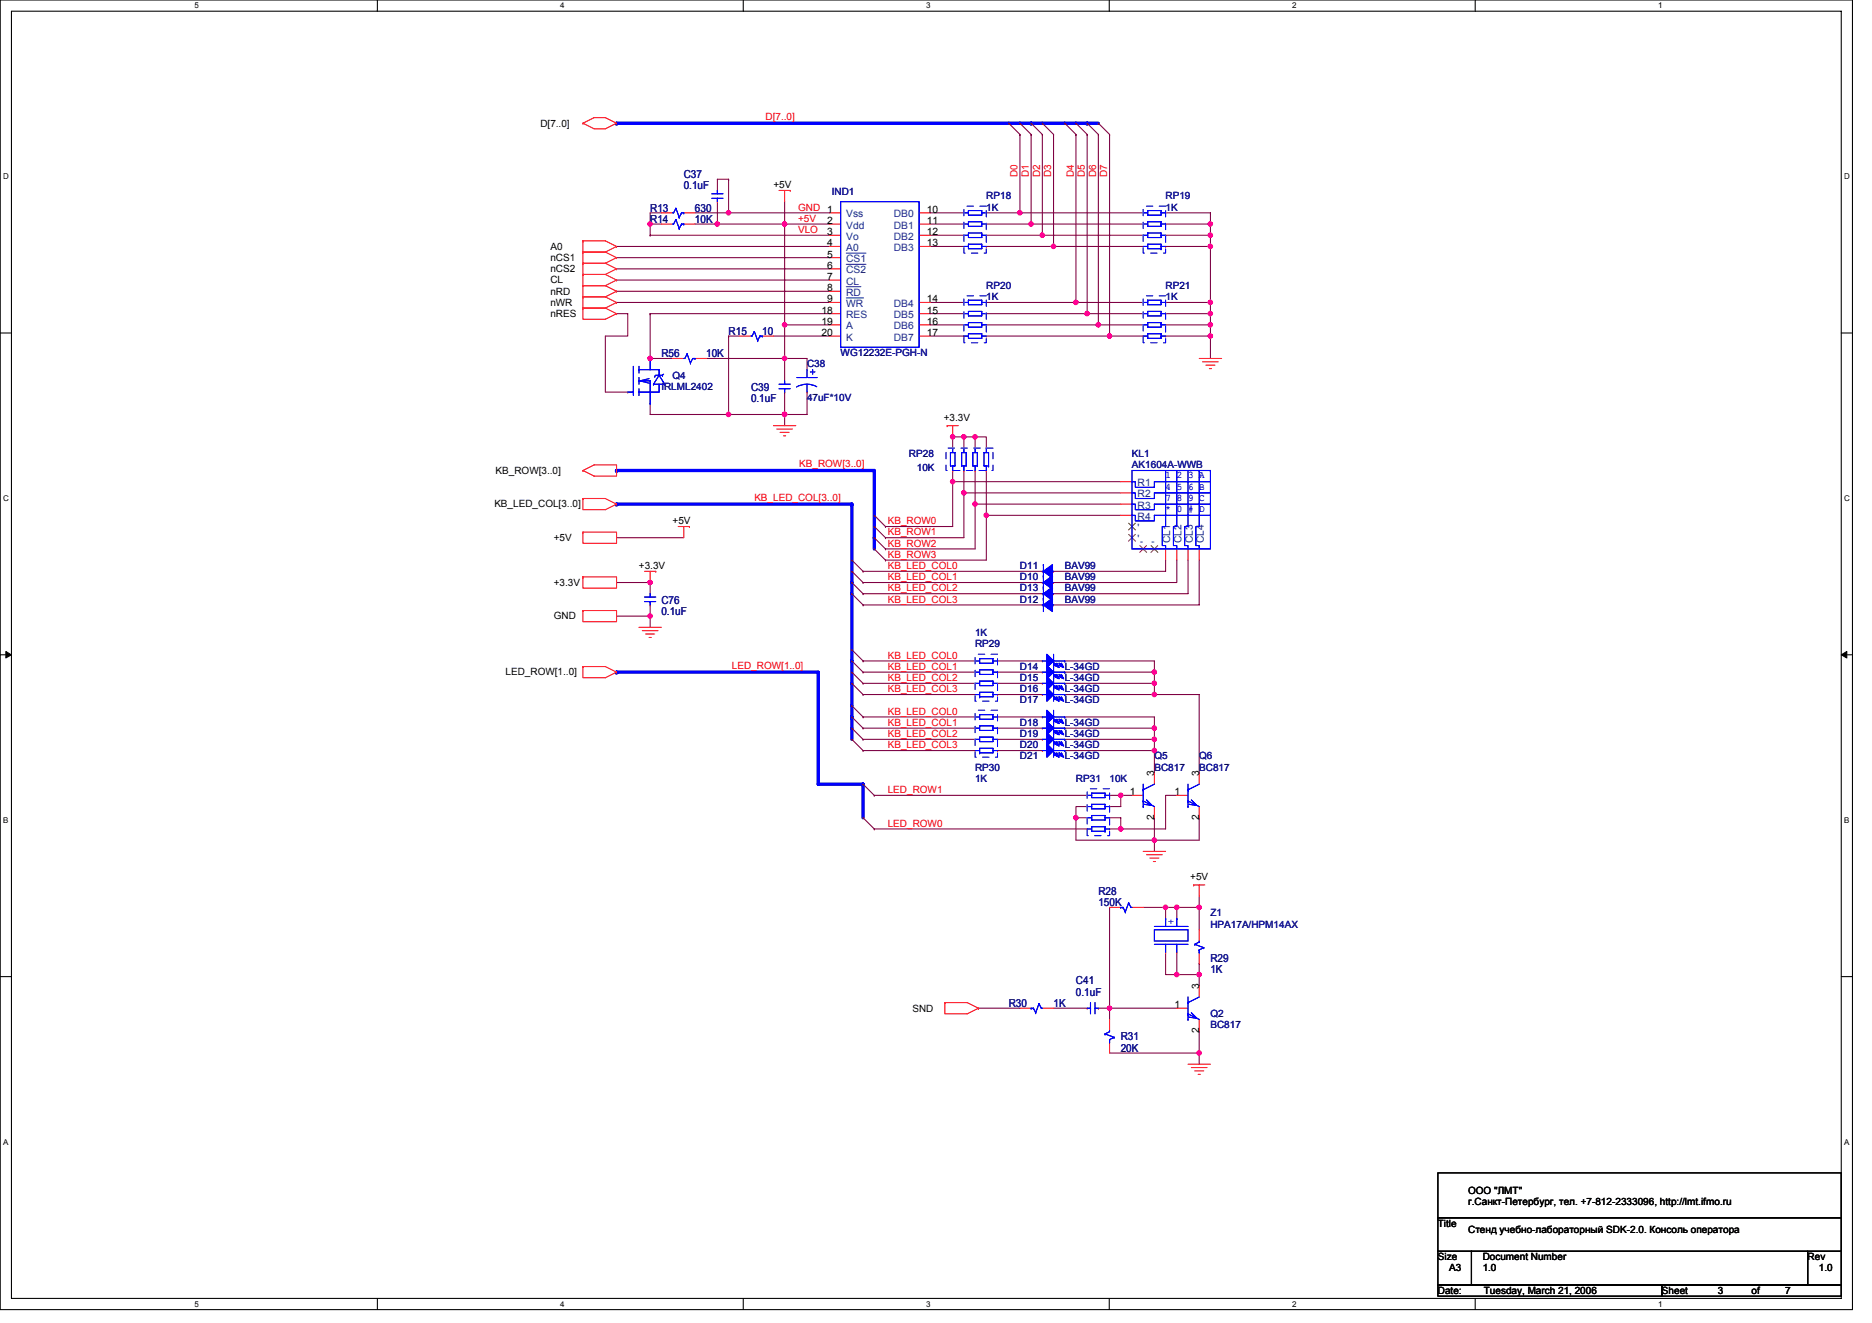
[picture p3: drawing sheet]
<svg xmlns="http://www.w3.org/2000/svg" width="297mm" height="210mm" viewBox="0 0 297 210" stroke-linecap="round" stroke-linejoin="round" font-family="sans-serif">
<path d="M0 0h293.9v207.9h-293.9zM1.8 1.8h290.4v204.3h-290.4z" fill="none" stroke="#000" stroke-width=".17"/>
<g fill="#fff">
<path d="M30.8 .2h.7v1.4h-.7z"/>
<path d="M30.8 206.3h.7v1.4h-.7z"/>
</g>
<path d="M59.9 0v1.8M59.9 206.1v1.8" fill="none" stroke="#000" stroke-width=".17"/>
<g fill="#fff">
<path d="M88.9 .2h.7v1.4h-.7z"/>
<path d="M88.9 206.3h.7v1.4h-.7z"/>
</g>
<path d="M117.9 0v1.8M117.9 206.1v1.8" fill="none" stroke="#000" stroke-width=".17"/>
<g fill="#fff">
<path d="M147 .2h.7v1.4h-.7z"/>
<path d="M147 206.3h.7v1.4h-.7z"/>
</g>
<path d="M176 0v1.8M176 206.1v1.8" fill="none" stroke="#000" stroke-width=".17"/>
<g fill="#fff">
<path d="M205 .2h.7v1.4h-.7z"/>
<path d="M205 206.3h.7v1.4h-.7z"/>
</g>
<path d="M234.1 0v1.8M234.1 206.1v1.8" fill="none" stroke="#000" stroke-width=".17"/>
<g fill="#fff">
<path d="M263.1 .2h.7v1.4h-.7z"/>
<path d="M263.1 206.3h.7v1.4h-.7z"/>
<path d="M.5 27.3h.9v1.4h-.9z"/>
<path d="M292.6 27.3h.9v1.4h-.9z"/>
<path d="M.5 78.4h.9v1.4h-.9z"/>
<path d="M292.6 78.4h.9v1.4h-.9z"/>
</g>
<path d="M0 52.9h1.8M292.2 52.9h1.7" fill="none" stroke="#000" stroke-width=".17"/>
<g fill="#fff">
<path d="M.5 129.5h.8v1.4h-.8z"/>
<path d="M292.6 129.5h.9v1.4h-.9z"/>
</g>
<path d="M0 103.9h1.8M292.2 103.9h1.7" fill="none" stroke="#000" stroke-width=".17"/>
<path d="M.9 103.4l.9 .5-.9 .5zM292.2 103.9l.8-.5v1z" fill="#000" stroke="#000" stroke-width=".16"/>
<g fill="#fff">
<path d="M.5 180.5h.8v1.4h-.8z"/>
<path d="M292.6 180.5h.9v1.4h-.9z"/>
</g>
<path d="M0 155h1.8M292.2 155h1.7M228.2 186.2h64v7.1h-64zM228.2 193.3h64v5.3h-64zM228.2 198.6h5.3v5.3h-5.3zM233.5 198.6h53.3v5.3h-53.3zM286.8 198.6h5.4v5.3h-5.4zM228.2 203.9h35.5v1.8h-35.5zM263.7 203.9h28.5v1.8h-28.5z" fill="none" stroke="#000" stroke-width=".17"/>
<g fill="none" stroke="#800040" stroke-width=".17">
<path d="M160.1 19.6h.1M160.1 19.6l1.7 1.7M161.8 19.6h.1M161.8 19.6l1.8 1.7M163.6 19.6h.1M163.6 19.6l1.8 1.7M165.4 19.6h.1M165.4 19.6l1.8 1.7M168.9 19.6h.1M168.9 19.6l1.8 1.7M170.7 19.6h.1M170.7 19.6l1.8 1.7"/>
<path d="M172.5 19.6h.1M172.5 19.6l1.8 1.7M174.3 19.6h.1M174.3 19.6l1.8 1.7M97.8 39.1h33.8M103.2 35.6v1.7M103.2 37.3h.1M103.2 35.6h.1M103.2 35.6h1.7M103.2 37.3h28.4M104.9 33.8h-1.7v1.8M110.3 35.6h3.5"/>
<path d="M110.3 33.8h5.3M113.8 32v3.6M113.8 35.6h.1M113.8 35.6h17.8M115.6 33.8h.1M115.6 28.4h.1M115.6 28.4h-1.8v1.8M115.6 33.8h16M115.6 28.4v5.4M124.5 35.6h.1M124.5 32v3.6M124.5 35.6v21.3"/>
<path d="M147.6 33.8h5.3M147.6 35.6h5.3M147.6 37.3h5.3M147.6 39.1h5.3M156.5 33.8h5.3M156.5 35.6h7.1M156.5 37.3h8.9M156.5 39.1h10.7M161.8 21.3h.1M161.8 33.8h19.6M161.8 21.3v12.5M163.6 21.3h.1"/>
<path d="M163.6 35.6h17.8M163.6 21.3v14.3M165.4 21.3h.1M165.4 37.3h16M165.4 21.3v16M167.2 21.3h.1M167.2 39.1h14.2M167.2 21.3v17.8M170.7 21.3h.1M170.7 21.3v26.7M172.5 21.3h.1M172.5 21.3v28.5"/>
<path d="M174.3 21.3h.1M174.3 21.3v30.3M176.1 21.3h.1M176.1 21.3v32M185 33.8h7.1M185 35.6h.1M185 37.3h7.1M185 39.1h7.1M185 35.6h7.1M192.1 35.6v1.7M192.1 37.3h.1M192.1 39.1h.1"/>
<path d="M192.1 33.8h.1M192.1 33.8v1.8M192.1 37.3v19.6M97.8 40.9h33.8M97.8 42.7h33.8M97.8 44.4h33.8M97.8 46.2h33.8M97.8 48h33.8M97.8 49.8h1.8v3.5h-3.5v8.9h3.5M103.2 49.8h28.4M103.2 49.8h.1M103.2 49.8v7.1h3.5"/>
<path d="M112.1 56.9h12.4M115.6 53.3h1.8M115.6 53.3h.1M115.6 53.3v12.5M122.7 53.3h8.9M124.5 51.6h7.1M124.5 56.9h3.6v1.8M124.5 56.9v3.6M124.5 56.9h.1M147.6 48h5.3M147.6 49.8h5.3M147.6 51.6h5.3"/>
<path d="M147.6 53.3h5.3M152.9 53.3h.1M156.5 48h14.2M156.5 49.8h16M156.5 51.6h17.8M156.5 53.3h19.6M170.7 48h10.7M172.5 49.8h8.9M174.3 51.6h7.1M176.1 53.3h5.3M185 48h7.1M185 49.8h7.1"/>
<path d="M185 51.6h7.1M185 53.3h7.1M192.1 53.3h.1M192.1 48h.1M192.1 49.8h.1M192.1 51.6h.1M103.2 64v1.8h12.4M115.6 65.8h8.9M124.5 62.2h.1M124.5 65.8h.1M124.5 62.2v5.4M128.1 62.2v3.6h-3.6"/>
<path d="M151.2 76.5h.1M151.2 76.5v7.1h-10.7M151.2 74.7v1.8M151.2 69.3v1.8M151.2 69.3h.1M151.2 76.5h26.6M151.2 69.3h1.7M152.9 78.2h.1M152.9 78.2v7.1h-12.4M152.9 74.7v3.5M152.9 69.3h.1M152.9 69.3h1.8"/>
<path d="M152.9 78.2h24.9M152.9 69.3v1.8M154.7 74.7v5.3M154.7 69.3h.1M154.7 69.3h1.8v1.8M154.7 69.3v1.8M156.5 74.7v7.1M97.8 97.8h.1M97.8 85.3h10.7M97.8 92.5h.1M97.8 92.5h5.4v1.7M97.8 97.8h5.4"/>
<path d="M103.2 97.8v1.8M103.2 96v1.8M135.2 94.2h.1M135.2 92.5h.1M135.2 90.7h.1M135.2 88.9h.1M135.2 94.2l1.7 1.8M135.2 92.5l1.7 1.7M135.2 90.7l1.7 1.8M135.2 88.9l1.7 1.8M136.9 96h.1M136.9 94.2h.1"/>
<path d="M136.9 92.5h.1M136.9 90.7h.1M136.9 96h28.5M136.9 94.2h28.5M136.9 92.5h28.5M136.9 90.7h28.5M138.7 87.1h.1M138.7 85.3h.1M138.7 83.6h.1M138.7 81.8h.1M138.7 87.1l1.8 1.8M138.7 85.3l1.8 1.8"/>
<path d="M138.7 83.6l1.8 1.7M138.7 81.8l1.8 1.8M140.5 83.6h.1M140.5 85.3h.1M140.5 87.1h.1M140.5 88.9h.1M154.7 80h23.1M154.7 80h.1M154.7 80v7.1h-14.2M156.5 81.8h21.3M156.5 81.8h.1M156.5 81.8v7.1h-16"/>
<path d="M185 88.9v1.8h-17.8M186.7 88.9v3.6h-19.5M188.5 88.9v5.3h-21.3M190.3 88.9v7.1h-23.1M135.2 117.3h.1M135.2 115.6h.1M135.2 113.8h.1M135.2 112h.1M135.2 108.5h.1M135.2 106.7h.1M135.2 104.9h.1M135.2 103.1h.1"/>
<path d="M135.2 117.3l1.7 1.8M135.2 115.6l1.7 1.7M135.2 113.8l1.7 1.8M135.2 112l1.7 1.8M135.2 108.5l1.7 1.7M135.2 106.7l1.7 1.8M135.2 104.9l1.7 1.8M135.2 103.1l1.7 1.8M136.9 110.2h.1M136.9 108.5h.1M136.9 106.7h.1M136.9 104.9h.1"/>
<path d="M136.9 119.1h.1M136.9 117.3h.1M136.9 115.6h.1M136.9 113.8h.1M136.9 106.7h17.8M136.9 108.5h17.8M136.9 110.2h17.8M136.9 115.6h17.8M136.9 117.3h17.8M136.9 119.1h17.8M136.9 104.9h17.8M136.9 113.8h17.8"/>
<path d="M158.3 113.8h7.1M158.3 104.9h7.1M158.3 110.2h7.1M158.3 115.6h7.1M158.3 119.1h7.1M158.3 117.3h7.1M158.3 108.5h7.1M158.3 106.7h7.1M168.9 104.9h14.3v1.8M168.9 106.7h.1M168.9 108.5h.1M168.9 110.2h.1"/>
<path d="M168.9 113.8h14.3v1.8M168.9 115.6h.1M168.9 117.3h.1M168.9 119.1h.1M168.9 106.7h14.3M168.9 108.5h14.3M168.9 110.2h14.3M168.9 115.6h14.3M168.9 117.3h14.3M168.9 119.1h14.3M183.2 115.6v1.7M183.2 117.3v1.8"/>
<path d="M183.2 106.7v3.5M183.2 110.2h7.1v12.5M183.2 119.1v3.6M136.9 124.5h.1M136.9 129.8h.1M136.9 124.5l1.8 1.7M136.9 129.8l1.8 1.8M138.7 131.6h.1M138.7 126.2h.1M138.7 126.2h33.8M138.7 131.6h33.8M170.7 129.8h.1"/>
<path d="M170.7 129.8h1.8M170.7 129.8v3.5h12.5M172.5 128h-1.8v1.8M176.1 129.8h1.7v1.8M176.1 131.6h1.7M176.1 126.2h1.7M177.8 126.2h.1M177.8 126.2v1.8h-1.7M177.8 131.6h.1M177.8 126.2h1.8M183.2 133.3v1.8M183.2 133.3h.1"/>
<path d="M183.2 129.8v3.5M186.7 126.2h-1.7v5.4h-7.2M190.3 129.8v3.5h-7.1M176.1 144v16M181.4 144h3.6v1.8M185 144h1.7v1.8M185 144h.1M185 151.1v3.6h1.7M186.7 151.1v3.6M186.7 144h3.6v3.6M186.7 144h.1M186.7 154.7h3.6"/>
<path d="M186.7 154.7h.1M190.3 154.7h.1M190.3 152.9h.1M190.3 142.2v1.8M190.3 152.9v3.6M155.3 160h.1M155.3 160h6.5M167.2 160h5.3M174.3 160h1.8M176.1 167.1h14.2M176.1 160h.1M176.1 160h10.6"/>
<path d="M176.1 160v1.8M190.3 167.1h.1M190.3 163.6v3.5M190.3 167.1v1.8"/>
</g>
<g fill="none" stroke="#00f" stroke-width=".53">
<path d="M97.8 19.6h.1M97.8 19.6h65.8M163.6 19.6h8.9M163.6 19.6h.1M172.5 19.6h.1M172.5 19.6h1.8M97.8 74.7h40.9v12.4M97.8 74.7h.1M97.8 80h.1M97.8 80h37.4M135.2 80v33.8M135.2 80h.1"/>
<path d="M97.8 106.7h.1M97.8 106.7h32v17.8h7.1M135.2 113.8v3.5M135.2 113.8h.1M136.9 124.5h.1M136.9 124.5v5.3"/>
</g>
<g fill="#f0f" stroke="#f0f" stroke-width=".17">
<circle cx="161.8" cy="33.8" r=".35"/>
<circle cx="163.6" cy="35.5" r=".35"/>
<circle cx="165.4" cy="37.3" r=".35"/>
<circle cx="167.2" cy="39.1" r=".35"/>
<circle cx="170.7" cy="48" r=".35"/>
<circle cx="172.5" cy="49.8" r=".35"/>
<circle cx="174.3" cy="51.5" r=".35"/>
<circle cx="176" cy="53.3" r=".35"/>
<circle cx="192.1" cy="53.3" r=".35"/>
<circle cx="192.1" cy="35.5" r=".35"/>
<circle cx="192.1" cy="37.3" r=".35"/>
<circle cx="192.1" cy="39.1" r=".35"/>
<circle cx="192.1" cy="48" r=".35"/>
<circle cx="192.1" cy="49.8" r=".35"/>
<circle cx="192.1" cy="51.5" r=".35"/>
<circle cx="115.6" cy="33.8" r=".35"/>
<circle cx="103.2" cy="35.5" r=".35"/>
<circle cx="124.5" cy="51.5" r=".35"/>
<circle cx="124.5" cy="35.5" r=".35"/>
<circle cx="113.8" cy="35.5" r=".35"/>
<circle cx="124.5" cy="65.8" r=".35"/>
<circle cx="103.2" cy="97.8" r=".35"/>
<circle cx="115.6" cy="65.8" r=".35"/>
<circle cx="156.5" cy="81.8" r=".35"/>
<circle cx="154.7" cy="80" r=".35"/>
<circle cx="152.9" cy="78.2" r=".35"/>
<circle cx="151.2" cy="76.4" r=".35"/>
<circle cx="183.2" cy="106.7" r=".35"/>
<circle cx="183.2" cy="108.4" r=".35"/>
<circle cx="183.2" cy="110.2" r=".35"/>
<circle cx="183.2" cy="115.6" r=".35"/>
<circle cx="183.2" cy="117.3" r=".35"/>
<circle cx="183.2" cy="119.1" r=".35"/>
<circle cx="190.3" cy="144" r=".35"/>
<circle cx="186.7" cy="144" r=".35"/>
<circle cx="190.3" cy="167.1" r=".35"/>
<circle cx="176" cy="160" r=".35"/>
<circle cx="190.3" cy="154.7" r=".35"/>
<circle cx="103.2" cy="56.9" r=".35"/>
<circle cx="152.9" cy="69.3" r=".35"/>
<circle cx="151.2" cy="69.3" r=".35"/>
<circle cx="154.7" cy="69.3" r=".35"/>
<circle cx="103.2" cy="92.4" r=".35"/>
<circle cx="177.8" cy="126.2" r=".35"/>
<circle cx="177.8" cy="131.6" r=".35"/>
<circle cx="170.7" cy="129.8" r=".35"/>
<circle cx="183.2" cy="133.3" r=".35"/>
<circle cx="124.5" cy="56.9" r=".35"/>
<circle cx="184.9" cy="144" r=".35"/>
<circle cx="186.7" cy="154.7" r=".35"/>
</g>
<g fill="none" stroke="#f00" stroke-width=".17">
<path d="M92.5 19.6l1.8-.9h1.8l1.7 .9M92.5 19.6l1.8 .8h1.8l1.7-.8M92.5 19.6h.1M97.8 19.6h.1M92.5 38.2h3.6l1.7 .9M92.5 38.2v1.8h3.6M92.5 38.2h.1M97.8 39.1h.1M97.8 39.1l-1.7 .9M104.9 33.8h1.8M104.9 35.6h1.8M108.5 33.8h1.8"/>
<path d="M108.5 35.6h1.8M113.8 32h.1M113.8 30.2h.1M123.6 30.2h1.8M124.5 30.2v1.8M125.4 30.2h.1M131.6 33.8h1.8M131.6 35.6h1.8M131.6 37.3h1.8M131.6 39.1h1.8M145.8 33.8h1.8M145.8 35.6h1.8"/>
<path d="M145.8 37.3h1.8M145.8 39.1h1.8M152.9 33.8h.1M152.9 35.6h.1M152.9 37.3h.1M152.9 39.1h.1M156.5 39.1h.1M156.5 37.3h.1M156.5 35.6h.1M156.5 33.8h.1M181.4 33.8h.1M181.4 35.6h.1"/>
<path d="M181.4 37.3h.1M181.4 39.1h.1M185 39.1h.1M185 37.3h.1M185 35.6h.1M185 33.8h.1M92.5 40h3.6M92.5 40v1.8h3.6M92.5 40h.1M92.5 41.8h3.6M92.5 41.8v1.8h3.6M92.5 41.8h.1"/>
<path d="M92.5 43.6h3.6M92.5 43.6v1.7h3.6M92.5 43.6h.1M92.5 45.3h3.6M92.5 45.3v1.8h3.6M92.5 45.3h.1M92.5 47.1h3.6M92.5 47.1v1.8h3.6M92.5 47.1h.1M92.5 48.9h3.6M92.5 48.9v1.8h3.6l1.7-.9M92.5 48.9h.1"/>
<path d="M96.1 40l1.7 .9M96.1 41.8l1.7 .9M96.1 43.6l1.7 .8M96.1 45.3l1.7 .9M96.1 47.1l1.7 .9M96.1 48.9l1.7 .9M97.8 40.9h.1M97.8 42.7h.1M97.8 44.4h.1M97.8 46.2h.1M97.8 48h.1M97.8 49.8h.1"/>
<path d="M97.8 40.9l-1.7 .9M97.8 42.7l-1.7 .9M97.8 44.4l-1.7 .9M97.8 46.2l-1.7 .9M97.8 48l-1.7 .9M103.2 56.9h.1M106.7 56.9h1.8M110.3 56.9h1.8M117.4 53.3h1.8M120.9 53.3h1.8M128.1 58.7h.1M131.6 53.3h1.8"/>
<path d="M131.6 40.9h1.8M131.6 42.7h1.8M131.6 44.4h1.8M131.6 46.2h1.8M131.6 48h1.8M131.6 49.8h1.8M131.6 51.6h1.8M145.8 53.3h1.8M145.8 48h1.8M145.8 49.8h1.8M145.8 51.6h1.8M152.9 48h.1"/>
<path d="M152.9 49.8h.1M152.9 51.6h.1M152.9 53.3h.1M156.5 53.3h.1M156.5 51.6h.1M156.5 49.8h.1M156.5 48h.1M181.4 48h.1M181.4 49.8h.1M181.4 51.6h.1M181.4 53.3h.1M185 53.3h.1"/>
<path d="M185 51.6h.1M185 49.8h.1M185 48h.1M190.3 56.9h3.5M190.8 57.4h2.5M191.3 58h1.5M191.9 58.5h.3M92.5 79.1h3.6l1.7 .9M92.5 79.1v1.8h3.6l1.7-.9M92.5 79.1h.1M92.5 74.7l1.8-.9h3.5v1.8h-3.5zM92.5 74.7h.1"/>
<path d="M99.6 62.2h.1M103.2 64h.1M122.7 67.6h3.6M123.3 68.1h2.4M123.8 68.6h1.4M124.3 69.2h.4M124.5 62.2h.1M124.5 60.5h.1M128.1 62.2h.1M150.3 67.6h.1M150.3 67.6h1.8M151.2 67.6v1.7"/>
<path d="M151.2 71.1h.1M151.2 74.7h.1M152.9 71.1h.1M152.9 74.7h.1M154.7 71.1h.1M154.7 74.7h.1M156.5 71.1h.1M156.5 74.7h.1M177.8 76.5h1.8M177.8 78.2h1.8M92.5 84.5h5.3v1.7h-5.3zM92.5 84.5h.1"/>
<path d="M92.5 96.9h5.3v1.8h-5.3zM92.5 96.9h.1M92.5 91.6h5.3v1.7h-5.3zM92.5 91.6h.1M97.8 80h.1M101.4 99.6h3.5M102.3 90.7h1.8M103.2 90.7v1.8M103.2 96h.1M103.2 94.2h.1M104.1 90.7h.1M107.6 83.6h1.8"/>
<path d="M108.5 83.6v1.7M109.4 83.6h.1M165.4 92.5h.1M165.4 94.2h.1M165.4 96h.1M165.4 90.7h.1M167.2 92.5h.1M167.2 94.2h.1M167.2 96h.1M167.2 90.7h.1M177.8 80h1.8M177.8 81.8h1.8"/>
<path d="M179.6 83.6h.1M179.6 85.3h.1M181.4 87.1h.1M183.2 87.1h.1M185 87.1v1.8M186.7 87.1v1.8M188.5 87.1v1.8M190.3 87.1v1.8M92.5 105.8h3.6l1.7 .9M92.5 105.8v1.8h3.6l1.7-.9M92.5 105.8h.1M97.8 106.7h.1"/>
<path d="M101.9 100.1h2.5M102.4 100.6h1.5M103 101.2h.3M154.7 110.2h.1M154.7 108.5h.1M154.7 106.7h.1M154.7 104.9h.1M154.7 119.1h.1M154.7 117.3h.1M154.7 115.6h.1M154.7 113.8h.1M158.3 104.9h.1"/>
<path d="M158.3 106.7h.1M158.3 108.5h.1M158.3 110.2h.1M158.3 113.8h.1M158.3 115.6h.1M158.3 117.3h.1M158.3 119.1h.1M165.4 110.2h.1M165.4 104.9h.1M165.4 108.5h.1M165.4 106.7h.1M165.4 119.1h.1"/>
<path d="M165.4 117.3h.1M165.4 115.6h.1M165.4 113.8h.1M168.9 110.2h.1M168.9 104.9h.1M168.9 108.5h.1M168.9 106.7h.1M168.9 119.1h.1M168.9 117.3h.1M168.9 115.6h.1M168.9 113.8h.1M172.5 126.2h.1"/>
<path d="M172.5 128h.1M172.5 129.8h.1M172.5 131.6h.1M176.1 131.6h.1M176.1 129.8h.1M176.1 128h.1M176.1 126.2h.1M179.6 126.2h1.8M181.4 135.1h3.6M181.9 135.7h2.5M182.5 136.2h1.4M183 136.7h.3"/>
<path d="M183.2 122.7v1.8M183.2 128v1.8M186.7 126.2h1.8M190.3 122.7v1.8M190.3 128v1.8M149.9 159.1h3.6l1.8 .9M149.9 159.1v1.8h3.6l1.8-.9M149.9 159.1h.1M176.1 144h1.7M179.6 144h1.8M185 145.8h.1M185 151.1h.1"/>
<path d="M186.7 145.8h.1M186.7 151.1h.1M189.4 140.5h.1M189.4 140.5h1.8M190.3 140.5v1.7M190.3 147.6v1.8M190.3 151.1v1.8M190.3 156.5v1.7M155.3 160h.1M161.8 160h1.8M165.4 160h1.8M172.5 160h.1"/>
<path d="M174.3 160h.1M176.1 161.8v1.8M176.1 165.4v1.7M186.7 160h1.8M188.5 168.9h3.6M189 169.4h2.5M189.6 170h1.4M190.1 170.5h.4M190.3 161.8v1.8"/>
</g>
<g fill="none" stroke="#00f" stroke-width=".17">
<path d="M107.2 34.8h.1M107.2 34.8l-.3 .8h-.2M107.2 33.1h.1M107.2 33.1l-.3 .7h-.2M107.2 34.8l.6 1.5M107.2 33.1l.6 1.4M107.8 36.3h.1M107.8 34.5h.1M108.1 35.6h.1M108.1 33.8h.1M108.1 35.6l-.3 .7M108.1 35.6h.4"/>
<path d="M108.1 33.8l-.3 .7M108.1 33.8h.4M108.5 35.6h.1M108.5 33.8h.1M112.9 31.5h1.8M112.9 30.8h1.8M113.8 30.2v.6M113.8 31.5h.1M113.8 31.5v.5M133.4 32h12.4v23.1h-12.4zM152.9 39.1h.8M152.9 37.3h.8"/>
<path d="M152.9 35.6h.8M152.9 33.8h.8M153.7 38.8h2.1v.7h-2.1zM153.7 37h2.1v.7h-2.1zM153.7 35.2h2.1v.7h-2.1zM153.7 33.4h2.1v.7h-2.1zM153.7 33.4h.1M155.8 39.1h.7M155.8 37.3h.7M155.8 35.6h.7M155.8 33.8h.7M181.4 33.8h.7"/>
<path d="M181.4 35.6h.7M181.4 37.3h.7M181.4 39.1h.7M182.1 33.4h2.1v.7h-2.1zM182.1 35.2h2.1v.7h-2.1zM182.1 37h2.1v.7h-2.1zM182.1 38.8h2.1v.7h-2.1zM184.2 33.8h.8M184.2 35.6h.8M184.2 37.3h.8M184.2 39.1h.8M184.2 39.5h.1"/>
<path d="M100.5 58.1v4.7M101.4 58.7h1.8M101.4 58.1v1.1M101.4 59.9v1.1M103.2 58.7h1.4v.9M103.2 56.9v1.8M103.9 59.7h.1M104.6 59.6l.9 1.4M104.6 59.6l-.9 1.4M105.1 59.6h-1l-.2 .1M105.1 59.6h.1M105.3 59.4l-.2 .2"/>
<path d="M109 56.2h.1M109 56.2l-.3 .7h-.2M109 56.2l.6 1.4M109.6 57.6h.1M109.9 56.9h.1M109.9 56.9l-.3 .7M109.9 56.9h.4M110.3 56.9h.1M119.7 52.6h.1M119.7 52.6l-.4 .7h-.1M119.7 52.6l.5 1.5M120.2 54.1h.1"/>
<path d="M120.6 53.3h.1M120.6 53.3l-.4 .8M120.6 53.3h.3M120.9 53.3h.1M128.1 58.7v1.2h-1.7M128.2 59.9h1.5M128.6 59h.2M128.9 58.7v.7M129.1 59h.2M152.9 53.3h.8M152.9 51.6h.8M152.9 49.8h.8"/>
<path d="M152.9 48h.8M153.7 53h2.1v.7h-2.1zM153.7 51.2h2.1v.7h-2.1zM153.7 49.4h2.1v.7h-2.1zM153.7 47.6h2.1v.8h-2.1zM153.7 47.6h.1M155.8 53.3h.7M155.8 51.6h.7M155.8 49.8h.7M155.8 48h.7M181.4 53.3h.7M181.4 51.6h.7"/>
<path d="M181.4 49.8h.7M181.4 48h.7M182.1 53h2.1v.7h-2.1zM182.1 51.2h2.1v.7h-2.1zM182.1 49.4h2.1v.7h-2.1zM182.1 47.6h2.1v.8h-2.1zM182.1 47.6h.1M184.2 53.3h.8M184.2 51.6h.8M184.2 49.8h.8M184.2 48h.8M99.6 62.2h.9"/>
<path d="M101.4 60.5h1.8v1.7M101.4 62.2h1.8M101.4 61.7v1.1M103 60.1l-1.4 .4 1.4 .3M103.2 64h.1M103.2 62.2v1.8M103.7 61h.1M103.7 61h1.8M104.6 61v1.2h-1.4M105.5 61h.1M123.6 61.7h1.8M123.6 61h1.8"/>
<path d="M124.5 60.5v.5M124.5 61.7h.1M124.5 61.7v.5M128.1 61v1.2M129.6 61.4a3.3 3.3 0 0 0-3.2 0M150.8 71.8h.7v2.2h-.7zM151.2 71.1v.7M151.2 74v.7M152.6 71.8h.7v2.2h-.7zM152.9 71.1v.7M152.9 74v.7M154.4 71.8h.7v2.2h-.7z"/>
<path d="M154.7 71.1v.7M154.7 74v.7M156.1 71.8h.8v2.2h-.8zM156.5 71.1v.7M156.5 74v.7M156.9 74h.1M179.6 74.7h12.5v12.4h-12.5zM179.6 76.5h.5v.8h3.1v-.8h8.9M179.6 78.2h.5v.9h3.1v-.9h8.9M185 74.7v8.9h-.6v3h.6v.5M186.7 74.7v8.9h-.5v3h.5v.5M188.5 74.7v8.9h-.5v3h.5v.5"/>
<path d="M190.3 74.7h.1M190.3 74.7v8.9h-.5v3h.5v.5M102.3 95.5h1.8M102.3 94.8h1.8M103.2 94.2v.6M103.2 95.5h.1M103.2 95.5v.5M165.4 92.5h.2M165.4 94.2h.2M165.4 96h.2M165.4 90.7h.2M165.6 91.4h.1"/>
<path d="M165.6 93.2h.1M165.6 95h.1M165.6 89.6h.1M165.6 89.6v7.5M167 92.5h.2M167 94.2h.2M167 96h.2M167 90.7h.2M179.6 80h.5v.9h3.1v-.9h8.9M179.6 81.8h.5v.9h3.1v-.9h8.9M154.7 104.9h.7M154.7 106.7h.7"/>
<path d="M154.7 108.5h.7M154.7 110.2h.7M154.7 113.8h.7M154.7 115.6h.7M154.7 117.3h.7M154.7 119.1h.7M155.4 104.5h2.2v.8h-2.2zM155.4 106.3h2.2v.7h-2.2zM155.4 108.1h2.2v.7h-2.2zM155.4 109.9h2.2v.7h-2.2zM155.4 110.6h.1M155.4 113.4h2.2v.8h-2.2z"/>
<path d="M155.4 115.2h2.2v.7h-2.2zM155.4 117h2.2v.7h-2.2zM155.4 118.8h2.2v.7h-2.2zM155.4 119.5h.1M157.6 104.9h.7M157.6 106.7h.7M157.6 108.5h.7M157.6 110.2h.7M157.6 113.8h.7M157.6 115.6h.7M157.6 117.3h.7M157.6 119.1h.7"/>
<path d="M165.4 110.2h.7M165.4 104.9h.7M165.4 108.5h.7M165.4 106.7h.7M165.4 119.1h.7M165.4 117.3h.7M165.4 115.6h.7M165.4 113.8h.7M167.2 109.2v2.1M167.2 103.8v2.2M167.2 107.4v2.1M167.2 105.6v2.1"/>
<path d="M167.2 118.1v2.1M167.2 116.3v2.1M167.2 114.5v2.1M167.2 112.7v2.2M167.2 110.2h1.7M167.2 104.9h1.7M167.2 108.5h1.7M167.2 106.7h1.7M167.2 119.1h1.7M167.2 117.3h1.7M167.2 115.6h1.7M167.2 113.8h1.7"/>
<path d="M167.3 110.6h.1M167.3 105.3h.1M167.3 108.8h.1M167.3 107h.1M167.3 119.5h.1M167.3 117.7h.1M167.3 115.9h.1M167.3 114.2h.1M167.3 110.6l.2 .2M167.3 105.3l.2 .1M167.3 108.8l.2 .2M167.3 107l.2 .2"/>
<path d="M167.3 119.5l.2 .2M167.3 117.7l.2 .2M167.3 115.9l.2 .2M167.3 114.2l.2 .1M168.1 110.6h.1M168.1 105.3h.1M168.1 108.8h.1M168.1 107h.1M168.1 119.5h.1M168.1 117.7h.1M168.1 115.9h.1M168.1 114.2h.1"/>
<path d="M168.1 110.6l.1 .2M168.1 105.3l.1 .1M168.1 108.8l.1 .2M168.1 107l.1 .2M168.1 119.5l.1 .2M168.1 117.7l.1 .2M168.1 115.9l.1 .2M168.1 114.2l.1 .1M168.9 110.2h.1M168.9 104.9h.1M168.9 108.5h.1M168.9 106.7h.1"/>
<path d="M168.9 119.1h.1M168.9 117.3h.1M168.9 115.6h.1M168.9 113.8h.1M172.5 126.2h.7M172.5 128h.7M172.5 129.8h.7M172.5 131.6h.7M173.2 125.9h2.1v.7h-2.1zM173.2 127.7h2.1v.7h-2.1zM173.2 129.4h2.1v.8h-2.1zM173.2 131.2h2.1v.7h-2.1z"/>
<path d="M175.3 126.2h.8M175.3 128h.8M175.3 129.8h.8M175.3 131.6h.8M175.3 131.9h.1M181.4 125.3h.1M181.4 127.1h.1M181.4 128h.1M181.4 127.1l1.8 .9M181.4 124.5v3.5M181.9 127l.9 .8-1.2-.1M183.2 124.5l-1.8 .8"/>
<path d="M188.5 125.3h.1M188.5 127.1h.1M188.5 128h.1M188.5 124.5v3.5M188.5 127.1l1.8 .9M189 127l.9 .8-1.2-.1M190.3 124.5l-1.8 .8M164.9 159.3h.1M164.9 159.3l.3 .7h.2M164.9 159.3l-.6 1.4M173 159.1v1.8M173.8 159.1v1.8"/>
<path d="M177.8 144h.1M177.8 144h.4M178.2 144h.1M178.2 144l.4 .7M178.6 144.7h.1M179.1 143.3h.1M179.1 143.3l.3 .7h.2M179.1 143.3l-.5 1.4M183.2 147h5.3M183.2 149.9h5.3M183.2 147.6h5.3v1.8h-5.3zM185 149.9v1.2"/>
<path d="M185 145.8h.1M185 145.8v1.2M186.7 149.9v1.2M186.7 145.8h.1M186.7 145.8v1.2M188.5 159.1h.1M188.5 158.2v3.6M189.6 149.9h.1M189.6 149.9l1.4 .5M190.3 150.8h.1M190.3 151.1h.1M190.3 149.4v.1l-.7 .4"/>
<path d="M190.3 158.2l-1.8 .9M190.3 150.8v.3M191 150.4h.1M191 150.4l-.7 .4M163.6 160h.1M163.6 160h.4M164 160h.1M164 160l.3 .7M164.3 160.7h.1M172.5 160h.5M173 160h.1M173.8 160h.5"/>
<path d="M175.3 164.1h.1M175.3 164.1l1.5 .5M176.1 165h.1M176.1 165.4h.1M176.1 163.6v.1l-.8 .4M176.1 165v.4M176.8 164.6h.1M176.8 164.6l-.7 .4M188.5 160.9h.1M188.5 161.8h.1M188.5 160.9l1.8 .9M189 160.7l.9 .9-1.2-.2"/>
</g>
<path d="M152.9 32.7h3.6v7.5h-3.6zM181.4 32.7h3.6v7.5h-3.6zM152.9 46.9h3.6v7.5h-3.6zM181.4 46.9h3.6v7.5h-3.6zM150.1 71.1h7.5v3.6h-7.5zM154.7 103.8h3.6v7.5h-3.6zM154.7 112.7h3.6v7.5h-3.6zM172.5 125.2h3.6v7.4h-3.6z" fill="none" stroke="#fff" stroke-width=".16" stroke-dasharray="1 1 1 1 1 1 1 1"/>
<path d="M152.9 32.7h3.6v7.5h-3.6zM181.4 32.7h3.6v7.5h-3.6zM152.9 46.9h3.6v7.5h-3.6zM181.4 46.9h3.6v7.5h-3.6zM150.1 71.1h7.5v3.6h-7.5zM154.7 103.8h3.6v7.5h-3.6zM154.7 112.7h3.6v7.5h-3.6zM172.5 125.2h3.6v7.4h-3.6z" fill="none" stroke="#00f" stroke-width=".16" stroke-dasharray="1 1 1 1 1 1 1 1"/>
<g fill="#00f" stroke="#00f" stroke-width=".17">
<path d="M166.1 109.2l1.1 1-1.1 1.1z" fill-rule="evenodd"/>
<path d="M167.3 111l.4-.4 .4 .7z" fill-rule="evenodd"/>
<path d="M168.1 111l.3-.4 .4 .7z" fill-rule="evenodd"/>
<path d="M166.1 109.2l1.1 1-1.1 1.1z" fill-rule="evenodd"/>
<path d="M167.3 111l.4-.4 .4 .7z" fill-rule="evenodd"/>
<path d="M168.1 111l.3-.4 .4 .7z" fill-rule="evenodd"/>
<path d="M166.1 103.8l1.1 1.1-1.1 1.1z" fill-rule="evenodd"/>
<path d="M167.3 105.6l.4-.3 .4 .7z" fill-rule="evenodd"/>
<path d="M168.1 105.6l.3-.3 .4 .7z" fill-rule="evenodd"/>
<path d="M166.1 103.8l1.1 1.1-1.1 1.1z" fill-rule="evenodd"/>
<path d="M167.3 105.6l.4-.3 .4 .7z" fill-rule="evenodd"/>
<path d="M168.1 105.6l.3-.3 .4 .7z" fill-rule="evenodd"/>
<path d="M166.1 107.4l1.1 1.1-1.1 1z" fill-rule="evenodd"/>
<path d="M167.7 108.8l.4 .7-.8-.3z" fill-rule="evenodd"/>
<path d="M168.1 109.2l.3-.4 .4 .7z" fill-rule="evenodd"/>
<path d="M166.1 107.4l1.1 1.1-1.1 1z" fill-rule="evenodd"/>
<path d="M167.7 108.8l.4 .7-.8-.3z" fill-rule="evenodd"/>
<path d="M168.1 109.2l.3-.4 .4 .7z" fill-rule="evenodd"/>
<path d="M166.1 105.6l1.1 1.1-1.1 1z" fill-rule="evenodd"/>
<path d="M167.3 107.4l.4-.4 .4 .7z" fill-rule="evenodd"/>
<path d="M168.1 107.4l.3-.4 .4 .7z" fill-rule="evenodd"/>
<path d="M166.1 105.6l1.1 1.1-1.1 1z" fill-rule="evenodd"/>
<path d="M167.3 107.4l.4-.4 .4 .7z" fill-rule="evenodd"/>
<path d="M168.1 107.4l.3-.4 .4 .7z" fill-rule="evenodd"/>
<path d="M165.6 92.5l1.4-1.1v2.1z" fill-rule="evenodd"/>
<path d="M165.6 92.5l1.4-1.1v2.1z" fill-rule="evenodd"/>
<path d="M165.6 94.2l1.4-1v2.1z" fill-rule="evenodd"/>
<path d="M165.6 94.2l1.4-1v2.1z" fill-rule="evenodd"/>
<path d="M165.6 96l1.4-1v2.1z" fill-rule="evenodd"/>
<path d="M165.6 96l1.4-1v2.1z" fill-rule="evenodd"/>
<path d="M165.6 90.7l1.4-1.1v2.1z" fill-rule="evenodd"/>
<path d="M165.6 90.7l1.4-1.1v2.1z" fill-rule="evenodd"/>
<path d="M166.1 118.1l1.1 1-1.1 1.1z" fill-rule="evenodd"/>
<path d="M167.3 119.8l.4-.3 .4 .7z" fill-rule="evenodd"/>
<path d="M168.1 119.8l.3-.3 .4 .7z" fill-rule="evenodd"/>
<path d="M166.1 118.1l1.1 1-1.1 1.1z" fill-rule="evenodd"/>
<path d="M167.3 119.8l.4-.3 .4 .7z" fill-rule="evenodd"/>
<path d="M168.1 119.8l.3-.3 .4 .7z" fill-rule="evenodd"/>
<path d="M166.1 116.3l1.1 1-1.1 1.1z" fill-rule="evenodd"/>
<path d="M167.3 118.1l.4-.4 .4 .7z" fill-rule="evenodd"/>
<path d="M168.1 118.1l.3-.4 .4 .7z" fill-rule="evenodd"/>
<path d="M166.1 116.3l1.1 1-1.1 1.1z" fill-rule="evenodd"/>
<path d="M167.3 118.1l.4-.4 .4 .7z" fill-rule="evenodd"/>
<path d="M168.1 118.1l.3-.4 .4 .7z" fill-rule="evenodd"/>
<path d="M166.1 114.5l1.1 1.1-1.1 1z" fill-rule="evenodd"/>
<path d="M167.7 115.9l.4 .7-.8-.3z" fill-rule="evenodd"/>
<path d="M168.1 116.3l.3-.4 .4 .7z" fill-rule="evenodd"/>
<path d="M166.1 114.5l1.1 1.1-1.1 1z" fill-rule="evenodd"/>
<path d="M167.7 115.9l.4 .7-.8-.3z" fill-rule="evenodd"/>
<path d="M168.1 116.3l.3-.4 .4 .7z" fill-rule="evenodd"/>
<path d="M166.1 112.7l1.1 1.1-1.1 1.1z" fill-rule="evenodd"/>
<path d="M167.7 114.2l.4 .7-.8-.4z" fill-rule="evenodd"/>
<path d="M168.1 114.5l.3-.3 .4 .7z" fill-rule="evenodd"/>
<path d="M166.1 112.7l1.1 1.1-1.1 1.1z" fill-rule="evenodd"/>
<path d="M167.7 114.2l.4 .7-.8-.4z" fill-rule="evenodd"/>
<path d="M168.1 114.5l.3-.3 .4 .7z" fill-rule="evenodd"/>
</g>
<path d="M134.3 40.2h3.1M134.3 42h3.1M134.3 45.5h2.3M134.3 47.3h2.7" fill="none" stroke="#004080" stroke-width=".16"/>
<path d="M179.1 83l1.1 1.1M179.1 84.8l1.1 1.1M180.1 83l-1 1.1M180.1 84.8l-1 1.1M180.9 86.6l1 1.1M181.9 86.6l-1.1 1.1M182.6 86.6l1.1 1.1M183.7 86.6l-1.1 1.1" fill="none" stroke="#804000" stroke-width=".16"/>
<g font-size="1.8" fill="#000080">
<text x="108.5" y="28.2">C37</text>
<text x="103.2" y="35.3">R14</text>
<text x="103.2" y="33.6">R13</text>
<text x="108.5" y="30">0.1uF</text>
<text x="110.3" y="35.3">10K</text>
<text x="110.3" y="33.6">630</text>
<text x="115.6" y="53.1">R15</text>
<text x="120.9" y="53.1">10</text>
<text x="104.9" y="56.7">R56</text>
<text x="112.1" y="56.7">10K</text>
<text x="119.2" y="62">C39</text>
<text x="119.2" y="63.8">0.1uF</text>
<text x="104.9" y="95.8">C76</text>
<text x="104.9" y="97.6">0.1uF</text>
<text x="174.3" y="142">R28</text>
<text x="174.3" y="143.8">150K</text>
<text x="192.1" y="152.7">R29</text>
<text x="192.1" y="154.5">1K</text>
<text x="160.1" y="159.8">R30</text>
<text x="167.2" y="159.8">1K</text>
<text x="170.7" y="156.3">C41</text>
<text x="170.7" y="158">0.1uF</text>
<text x="177.8" y="165.1">R31</text>
<text x="177.8" y="166.9">20K</text>
</g>
<g font-size="1.6">
<text x="85.7" y="20.1">D[7..0]</text>
<text x="122.7" y="29.9">+5V</text>
<text x="131.3" y="35.5">2</text>
<text x="147.1" y="33.8">10</text>
<text x="147.1" y="35.5">11</text>
<text x="87.3" y="39.6">A0</text>
<text x="87.3" y="41.4">nCS1</text>
<text x="131.3" y="37.3">3</text>
<text x="131.3" y="39.1">4</text>
<text x="131.3" y="40.9">5</text>
<text x="147.1" y="37.3">12</text>
<text x="147.1" y="39.1">13</text>
<text x="87.3" y="43.2">nCS2</text>
<text x="87.3" y="45">CL</text>
<text x="87.3" y="46.8">nRD</text>
<text x="131.3" y="44.4">7</text>
<text x="131.3" y="42.7">6</text>
<text x="131.3" y="46.2">8</text>
<text x="131.3" y="48">9</text>
<text x="147.1" y="48">14</text>
<text x="87.3" y="48.5">nWR</text>
<text x="87.3" y="50.3">nRES</text>
<text x="130.4" y="49.8">18</text>
<text x="130.4" y="51.5">19</text>
<text x="130.4" y="53.3">20</text>
<text x="147.1" y="49.8">15</text>
<text x="147.1" y="51.5">16</text>
<text x="147.1" y="53.3">17</text>
<text x="149.8" y="66.8">+3.3V</text>
<text x="78.6" y="75.2">KB_ROW[3..0]</text>
<text x="78.4" y="80.5">KB_LED_COL[3..0]</text>
<text x="106.7" y="83.2">+5V</text>
<text x="87.9" y="85.9">+5V</text>
<text x="87.9" y="93">+3.3V</text>
<text x="101.4" y="90.3">+3.3V</text>
<text x="87.9" y="98.3">GND</text>
<text x="80.2" y="107.2">LED_ROW[1..0]</text>
<text x="183.2" y="123.2" transform="rotate(-90 183.2 123.2)">3</text>
<text x="190.3" y="123.2" transform="rotate(-90 190.3 123.2)">3</text>
<text x="179.3" y="126.2">1</text>
<text x="183.2" y="130.2" transform="rotate(-90 183.2 130.2)">2</text>
<text x="186.4" y="126.2">1</text>
<text x="190.3" y="130.2" transform="rotate(-90 190.3 130.2)">2</text>
<text x="188.9" y="139.7">+5V</text>
<text x="144.8" y="160.5">SND</text>
<text x="186.4" y="160">1</text>
<text x="190.3" y="157" transform="rotate(-90 190.3 157)">3</text>
<text x="190.3" y="164" transform="rotate(-90 190.3 164)">2</text>
<text x="233" y="191.3">г.Санкт-Петербург, тел. +7-812-2333096, http://lmt.ifmo.ru</text>
<text x="233" y="189.5">OOO &quot;ЛМТ&quot;</text>
<text x="228.2" y="194.7">Title</text>
<text x="233" y="195.7">Стенд учебно-лабораторный SDK-2.0. Консоль оператора</text>
<text x="228.2" y="200">Size</text>
<text x="229.9" y="201.8">A3</text>
<text x="235.3" y="200">Document Number</text>
<text x="235.3" y="201.8">1.0</text>
<text x="286.8" y="200">Rev</text>
<text x="288.6" y="201.8">1.0</text>
<text x="228.2" y="205.4">Date:</text>
<text x="235.5" y="205.4">Tuesday, March 21, 2006</text>
<text x="263.7" y="205.4">Sheet</text>
<text x="272.6" y="205.4">3</text>
<text x="277.9" y="205.4">of</text>
<text x="283.3" y="205.4">7</text>
</g>
<g font-size="1.6" fill="#f00">
<text x="121.5" y="19">D[7..0]</text>
<text x="161.5" y="28.1" transform="rotate(-90 161.5 28.1)">D0</text>
<text x="163.3" y="28.1" transform="rotate(-90 163.3 28.1)">D1</text>
<text x="165" y="28.1" transform="rotate(-90 165 28.1)">D2</text>
<text x="166.8" y="28.1" transform="rotate(-90 166.8 28.1)">D3</text>
<text x="170.4" y="28.1" transform="rotate(-90 170.4 28.1)">D4</text>
<text x="172.1" y="28.1" transform="rotate(-90 172.1 28.1)">D5</text>
<text x="173.9" y="28.1" transform="rotate(-90 173.9 28.1)">D6</text>
<text x="175.7" y="28.1" transform="rotate(-90 175.7 28.1)">D7</text>
<text x="126.6" y="35.2">+5V</text>
<text x="126.6" y="33.4">GND 1</text>
<text x="126.6" y="37">VLO</text>
<text x="126.8" y="74.1">KB_ROW[3..0]</text>
<text x="119.7" y="79.5">KB_LED_COL[3..0]</text>
<text x="140.9" y="83.2">KB_ROW0</text>
<text x="140.9" y="85">KB_ROW1</text>
<text x="140.9" y="86.8">KB_ROW2</text>
<text x="140.9" y="88.5">KB_ROW3</text>
<text x="140.9" y="95.7">KB_LED_COL3</text>
<text x="140.9" y="93.9">KB_LED_COL2</text>
<text x="140.9" y="92.1">KB_LED_COL1</text>
<text x="140.9" y="90.3">KB_LED_COL0</text>
<text x="116.1" y="106.2">LED_ROW[1..0]</text>
<text x="140.9" y="106.3">KB_LED_COL1</text>
<text x="140.9" y="104.5">KB_LED_COL0</text>
<text x="140.9" y="109.9">KB_LED_COL3</text>
<text x="140.9" y="108.1">KB_LED_COL2</text>
<text x="140.9" y="113.4">KB_LED_COL0</text>
<text x="140.9" y="118.8">KB_LED_COL3</text>
<text x="140.9" y="117">KB_LED_COL2</text>
<text x="140.9" y="115.2">KB_LED_COL1</text>
<text x="140.9" y="125.9">LED_ROW1</text>
<text x="140.9" y="131.2">LED_ROW0</text>
</g>
<g font-size="1.6" fill="#000080">
<text x="132" y="30.9">IND1</text>
<text x="156.5" y="31.6">RP18</text>
<text x="156.5" y="33.4">1K</text>
<text x="185" y="31.6">RP19</text>
<text x="185" y="33.4">1K</text>
<text x="156.5" y="45.9">RP20</text>
<text x="156.5" y="47.6">1K</text>
<text x="185" y="45.9">RP21</text>
<text x="185" y="47.6">1K</text>
<text x="128.1" y="58.3">C38</text>
<text x="133.4" y="56.5">WG12232E-PGH-N</text>
<text x="104.9" y="61.9">IRLML2402</text>
<text x="106.7" y="60.1">Q4</text>
<text x="128.1" y="63.6">47uF*10V</text>
<text x="144.2" y="72.5">RP28</text>
<text x="145.5" y="74.7">10K</text>
<text x="179.6" y="72.5">KL1</text>
<text x="179.6" y="74.3">AK1604A-WWB</text>
<text x="161.8" y="92.1">D10</text>
<text x="161.8" y="93.9">D13</text>
<text x="161.8" y="95.7">D12</text>
<text x="161.8" y="90.3">D11</text>
<text x="168.9" y="92.1">BAV99</text>
<text x="168.9" y="93.9">BAV99</text>
<text x="168.9" y="95.7">BAV99</text>
<text x="168.9" y="90.3">BAV99</text>
<text x="154.7" y="101">1K</text>
<text x="154.7" y="102.8">RP29</text>
<text x="161.8" y="106.3">D14</text>
<text x="168.9" y="106.3">L-34GD</text>
<text x="161.8" y="111.7">D17</text>
<text x="161.8" y="109.9">D16</text>
<text x="161.8" y="108.1">D15</text>
<text x="168.9" y="111.7">L-34GD</text>
<text x="168.9" y="109.9">L-34GD</text>
<text x="168.9" y="108.1">L-34GD</text>
<text x="161.8" y="118.8">D20</text>
<text x="161.8" y="117">D19</text>
<text x="161.8" y="115.2">D18</text>
<text x="168.9" y="118.8">L-34GD</text>
<text x="168.9" y="117">L-34GD</text>
<text x="168.9" y="115.2">L-34GD</text>
<text x="154.7" y="122.3">RP30</text>
<text x="154.7" y="124.1">1K</text>
<text x="161.8" y="120.5">D21</text>
<text x="168.9" y="120.5">L-34GD</text>
<text x="170.7" y="124.1">RP31</text>
<text x="176.1" y="124.1">10K</text>
<text x="183.2" y="120.5">Q5</text>
<text x="183.2" y="122.3">BC817</text>
<text x="190.3" y="120.5">Q6</text>
<text x="190.3" y="122.3">BC817</text>
<text x="192.1" y="145.4">Z1</text>
<text x="192.1" y="147.2">HPA17A/HPM14AX</text>
<text x="192.1" y="161.4">Q2</text>
<text x="192.1" y="163.2">BC817</text>
</g>
<g font-size="1.6" fill="#004080">
<text x="134.3" y="34.5">Vss</text>
<text x="141.8" y="34.5">DB0</text>
<text x="134.3" y="36.3">Vdd</text>
<text x="134.3" y="38.1">Vo</text>
<text x="134.3" y="39.8">A0</text>
<text x="134.3" y="41.6">CS1</text>
<text x="141.8" y="36.3">DB1</text>
<text x="141.8" y="38.1">DB2</text>
<text x="141.8" y="39.8">DB3</text>
<text x="134.3" y="43.4">CS2</text>
<text x="134.3" y="45.2">CL</text>
<text x="134.3" y="46.9">RD</text>
<text x="134.3" y="48.7">WR</text>
<text x="134.3" y="50.5">RES</text>
<text x="134.3" y="52.3">A</text>
<text x="141.8" y="48.7">DB4</text>
<text x="141.8" y="50.5">DB5</text>
<text x="141.8" y="52.3">DB6</text>
<text x="134.3" y="54.1">K</text>
<text x="141.8" y="54.1">DB7</text>
<text x="180.5" y="77.2">R1</text>
<text x="180.5" y="79">R2</text>
<text x="180.5" y="80.7">R3</text>
<text x="180.5" y="82.5">R4</text>
<text x="180.5" y="84.3">'</text>
<text x="180.5" y="86.1">'</text>
<text x="182.1" y="86.2" transform="rotate(-90 182.1 86.2)">'</text>
<text x="183.9" y="86.2" transform="rotate(-90 183.9 86.2)">'</text>
<text x="185.7" y="86.2" transform="rotate(-90 185.7 86.2)">CL1</text>
<text x="187.5" y="86.2" transform="rotate(-90 187.5 86.2)">CL2</text>
<text x="189.2" y="86.2" transform="rotate(-90 189.2 86.2)">CL3</text>
<text x="191" y="86.2" transform="rotate(-90 191 86.2)">CL4</text>
</g>
<g font-size="1.6" fill="#00f">
<text x="185" y="75.9">1 2 3 A</text>
<text x="185" y="77.7">4 5 6 B</text>
<text x="185" y="79.5">7 8 9 C</text>
<text x="185" y="81.3">* 0 # D</text>
<text x="185.4" y="145.8" transform="rotate(90 185.4 145.8)">+</text>
</g>
<g font-size="1.3">
<text x="30.8" y="1.3">5</text>
<text x="88.9" y="1.3">4</text>
<text x="147" y="1.3">3</text>
<text x="205" y="1.3">2</text>
<text x="263.1" y="1.3">1</text>
<text x=".5" y="28.4">D</text>
<text x="292.6" y="28.4">D</text>
<text x=".5" y="79.5">C</text>
<text x="292.6" y="79.5">C</text>
<text x=".5" y="130.6">B</text>
<text x="292.6" y="130.6">B</text>
<text x=".5" y="181.7">A</text>
<text x="292.6" y="181.7">A</text>
<text x="30.8" y="207.4">5</text>
<text x="88.9" y="207.4">4</text>
<text x="147" y="207.4">3</text>
<text x="205" y="207.4">2</text>
<text x="263.1" y="207.4">1</text>
</g>
</svg>
